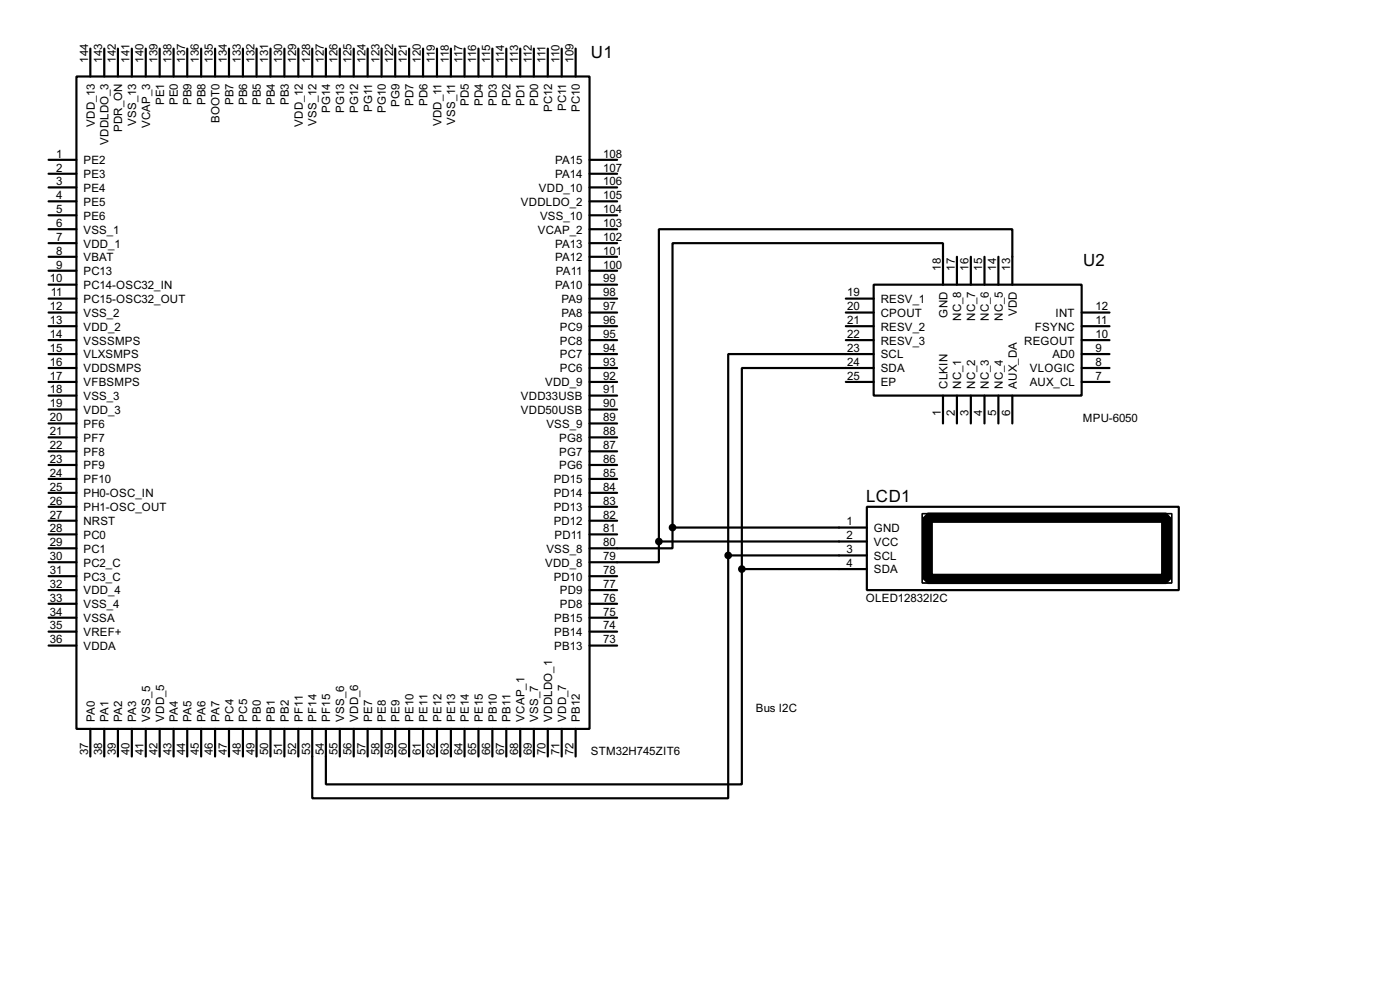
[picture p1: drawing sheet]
<svg xmlns="http://www.w3.org/2000/svg" width="256mm" height="180mm" viewBox="0 0 256 180" stroke-linecap="round" stroke-linejoin="round" font-family="sans-serif">
<g fill="none" stroke="#000" stroke-width=".4">
<path d="M14 14h94v119.4h-94zM16.6 8.9v5.1M19.1 8.9v5.1M21.6 8.9v5.1M24.2 8.9v5.1M26.7 8.9v5.1M29.3 8.9v5.1M31.8 8.9v5.1M34.3 8.9v5.1M36.9 8.9v5.1M39.4 8.9v5.1M42 8.9v5.1"/>
<path d="M44.5 8.9v5.1M47 8.9v5.1M49.6 8.9v5.1M52.1 8.9v5.1M54.7 8.9v5.1M57.2 8.9v5.1M59.7 8.9v5.1M62.3 8.9v5.1M64.8 8.9v5.1M67.4 8.9v5.1M69.9 8.9v5.1M72.4 8.9v5.1"/>
<path d="M75 8.9v5.1M77.5 8.9v5.1M80.1 8.9v5.1M82.6 8.9v5.1M85.1 8.9v5.1M87.7 8.9v5.1M90.2 8.9v5.1M92.8 8.9v5.1M95.3 8.9v5.1M97.8 8.9v5.1M100.4 8.9v5.1M102.9 8.9v5.1"/>
<path d="M105.5 8.9v5.1M8.9 29.3h5.1M8.9 31.8h5.1M8.9 34.3h5.1M8.9 36.9h5.1M8.9 39.4h5.1M108 29.3h5.1M108 31.8h5.1M108 34.3h5.1M108 36.9h5.1M108 39.4h5.1M8.9 42h5.1"/>
<path d="M8.9 44.5h5.1M8.9 47h5.1M8.9 49.6h5.1M8.9 52.1h5.1M8.9 54.7h5.1M8.9 57.2h5.1M8.9 59.7h5.1M108 42h5.1M108 44.5h5.1M108 47h5.1M108 49.6h5.1M108 52.1h5.1"/>
<path d="M108 54.7h5.1M108 57.2h5.1M108 59.7h5.1M155 54.7h5.1M155 57.2h5.1M155 59.7h5.1M160.1 52.1h38.1v20.3h-38.1zM172.8 52.1v-7.6h-49.6v52.1M175.3 47v5.1M177.9 47v5.1M180.4 47v5.1M182.9 47v5.1"/>
<path d="M185.5 52.1v-10.1h-64.8v57.1M198.2 57.2h5.1M198.2 59.7h5.1M8.9 62.3h5.1M8.9 64.8h5.1M8.9 67.4h5.1M8.9 69.9h5.1M8.9 72.4h5.1M8.9 75h5.1M8.9 77.5h5.1M108 62.3h5.1M108 64.8h5.1"/>
<path d="M108 67.4h5.1M108 69.9h5.1M108 72.4h5.1M108 75h5.1M108 77.5h5.1M155 62.3h5.1M155 69.9h5.1M160.1 67.4h-24.2v36.8M160.1 64.8h-26.7v36.9M172.8 72.4v5.1M175.3 72.4v5.1M177.9 72.4v5.1"/>
<path d="M180.4 72.4v5.1M182.9 72.4v5.1M185.5 72.4v5.1M198.2 62.3h5.1M198.2 64.8h5.1M198.2 67.4h5.1M198.2 69.9h5.1M8.9 80.1h5.1M8.9 82.6h5.1M8.9 85.1h5.1M8.9 87.7h5.1M8.9 90.2h5.1"/>
<path d="M8.9 92.8h5.1M8.9 95.3h5.1M8.9 97.8h5.1M108 80.1h5.1M108 82.6h5.1M108 85.1h5.1M108 87.7h5.1M108 90.2h5.1M108 92.8h5.1M108 95.3h5.1M108 97.8h5.1M120.7 99.1v3.8h-12.7"/>
<path d="M120.7 99.1h38.1M123.2 96.6v3.8h-15.2M123.2 96.6h35.6M158.8 92.8h57.2v15.2h-57.2zM8.9 100.4h5.1M8.9 102.9h5.1M8.9 105.5h5.1M8.9 108h5.1M8.9 110.5h5.1M8.9 113.1h5.1M8.9 115.6h5.1M8.9 118.2h5.1"/>
<path d="M108 105.5h5.1M108 108h5.1M108 110.5h5.1M108 113.1h5.1M108 115.6h5.1M108 118.2h5.1M133.4 101.7v44.4h-76.2v-12.7M133.4 101.7h25.4M135.9 104.2v39.4h-76.2v-10.2M135.9 104.2h22.9M16.6 133.4v5.1M19.1 133.4v5.1"/>
<path d="M21.6 133.4v5.1M24.2 133.4v5.1M26.7 133.4v5.1M29.3 133.4v5.1M31.8 133.4v5.1M34.3 133.4v5.1M36.9 133.4v5.1M39.4 133.4v5.1M42 133.4v5.1M44.5 133.4v5.1M47 133.4v5.1M49.6 133.4v5.1"/>
<path d="M52.1 133.4v5.1M54.7 133.4v5.1M62.3 133.4v5.1M64.8 133.4v5.1M67.4 133.4v5.1M69.9 133.4v5.1M72.4 133.4v5.1M75 133.4v5.1M77.5 133.4v5.1M80.1 133.4v5.1M82.6 133.4v5.1M85.1 133.4v5.1"/>
<path d="M87.7 133.4v5.1M90.2 133.4v5.1M92.8 133.4v5.1M95.3 133.4v5.1M97.8 133.4v5.1M100.4 133.4v5.1M102.9 133.4v5.1M105.5 133.4v5.1"/>
</g>
<path d="M169 94h45.7v12.7h-45.7z" fill="none" stroke="#000" stroke-width=".25"/>
<path d="M170 94.8h43.7v11.2h-43.7z" fill="none" stroke="#000" stroke-width="1.9"/>
<g fill="#000" stroke="#000" stroke-width=".4">
<circle cx="120.7" cy="99.1" r=".5"/>
<circle cx="123.2" cy="96.6" r=".5"/>
<circle cx="133.4" cy="101.7" r=".5"/>
<circle cx="135.9" cy="104.2" r=".5"/>
</g>
<g font-size="3.5">
<text x="108.3" y="10.6">U1</text>
<text x="198.4" y="48.7">U2</text>
<text x="158.7" y="92">LCD1</text>
</g>
<g font-size="2.4">
<text x="16.2" y="11.4" transform="rotate(-90 16.2 11.4)">144</text>
<text x="18.7" y="11.5" transform="rotate(-90 18.7 11.5)">143</text>
<text x="21.2" y="11.5" transform="rotate(-90 21.2 11.5)">142</text>
<text x="23.8" y="11.5" transform="rotate(-90 23.8 11.5)">141</text>
<text x="26.3" y="11.5" transform="rotate(-90 26.3 11.5)">140</text>
<text x="28.9" y="11.5" transform="rotate(-90 28.9 11.5)">139</text>
<text x="31.4" y="11.5" transform="rotate(-90 31.4 11.5)">138</text>
<text x="33.9" y="11.5" transform="rotate(-90 33.9 11.5)">137</text>
<text x="36.5" y="11.5" transform="rotate(-90 36.5 11.5)">136</text>
<text x="39" y="11.5" transform="rotate(-90 39 11.5)">135</text>
<text x="41.6" y="11.4" transform="rotate(-90 41.6 11.4)">134</text>
<text x="44.1" y="11.5" transform="rotate(-90 44.1 11.5)">133</text>
<text x="46.6" y="11.5" transform="rotate(-90 46.6 11.5)">132</text>
<text x="49.2" y="11.5" transform="rotate(-90 49.2 11.5)">131</text>
<text x="51.7" y="11.4" transform="rotate(-90 51.7 11.4)">130</text>
<text x="54.3" y="11.5" transform="rotate(-90 54.3 11.5)">129</text>
<text x="56.8" y="11.4" transform="rotate(-90 56.8 11.4)">128</text>
<text x="59.3" y="11.5" transform="rotate(-90 59.3 11.5)">127</text>
<text x="61.9" y="11.5" transform="rotate(-90 61.9 11.5)">126</text>
<text x="64.4" y="11.4" transform="rotate(-90 64.4 11.4)">125</text>
<text x="67" y="11.5" transform="rotate(-90 67 11.5)">124</text>
<text x="69.5" y="11.5" transform="rotate(-90 69.5 11.5)">123</text>
<text x="72" y="11.5" transform="rotate(-90 72 11.5)">122</text>
<text x="74.6" y="11.5" transform="rotate(-90 74.6 11.5)">121</text>
<text x="77.1" y="11.4" transform="rotate(-90 77.1 11.4)">120</text>
<text x="79.7" y="11.5" transform="rotate(-90 79.7 11.5)">119</text>
<text x="82.2" y="11.4" transform="rotate(-90 82.2 11.4)">118</text>
<text x="84.7" y="11.5" transform="rotate(-90 84.7 11.5)">117</text>
<text x="87.3" y="11.5" transform="rotate(-90 87.3 11.5)">116</text>
<text x="89.8" y="11.4" transform="rotate(-90 89.8 11.4)">115</text>
<text x="92.4" y="11.5" transform="rotate(-90 92.4 11.5)">114</text>
<text x="94.9" y="11.5" transform="rotate(-90 94.9 11.5)">113</text>
<text x="97.4" y="11.5" transform="rotate(-90 97.4 11.5)">112</text>
<text x="100" y="11.5" transform="rotate(-90 100 11.5)">111</text>
<text x="102.5" y="11.5" transform="rotate(-90 102.5 11.5)">110</text>
<text x="105.1" y="11.5" transform="rotate(-90 105.1 11.5)">109</text>
<text x="17.4" y="23.2" transform="rotate(-90 17.4 23.2)">VDD_13</text>
<text x="25" y="23" transform="rotate(-90 25 23)">VSS_13</text>
<text x="27.5" y="23.4" transform="rotate(-90 27.5 23.4)">VCAP_3</text>
<text x="30.1" y="19.3" transform="rotate(-90 30.1 19.3)">PE1</text>
<text x="32.6" y="19.3" transform="rotate(-90 32.6 19.3)">PE0</text>
<text x="35.1" y="19.3" transform="rotate(-90 35.1 19.3)">PB9</text>
<text x="37.7" y="19.3" transform="rotate(-90 37.7 19.3)">PB8</text>
<text x="40.2" y="22.6" transform="rotate(-90 40.2 22.6)">BOOT0</text>
<text x="42.8" y="19.3" transform="rotate(-90 42.8 19.3)">PB7</text>
<text x="45.3" y="19.3" transform="rotate(-90 45.3 19.3)">PB6</text>
<text x="47.8" y="19.3" transform="rotate(-90 47.8 19.3)">PB5</text>
<text x="50.4" y="19.3" transform="rotate(-90 50.4 19.3)">PB4</text>
<text x="52.9" y="19.3" transform="rotate(-90 52.9 19.3)">PB3</text>
<text x="55.5" y="23.2" transform="rotate(-90 55.5 23.2)">VDD_12</text>
<text x="58" y="23" transform="rotate(-90 58 23)">VSS_12</text>
<text x="60.5" y="20.7" transform="rotate(-90 60.5 20.7)">PG14</text>
<text x="63.1" y="20.7" transform="rotate(-90 63.1 20.7)">PG13</text>
<text x="65.6" y="20.7" transform="rotate(-90 65.6 20.7)">PG12</text>
<text x="68.2" y="20.5" transform="rotate(-90 68.2 20.5)">PG11</text>
<text x="70.7" y="20.7" transform="rotate(-90 70.7 20.7)">PG10</text>
<text x="73.2" y="19.5" transform="rotate(-90 73.2 19.5)">PG9</text>
<text x="75.8" y="19.4" transform="rotate(-90 75.8 19.4)">PD7</text>
<text x="78.3" y="19.4" transform="rotate(-90 78.3 19.4)">PD6</text>
<text x="80.9" y="23.1" transform="rotate(-90 80.9 23.1)">VDD_11</text>
<text x="83.4" y="22.9" transform="rotate(-90 83.4 22.9)">VSS_11</text>
<text x="85.9" y="19.4" transform="rotate(-90 85.9 19.4)">PD5</text>
<text x="88.5" y="19.4" transform="rotate(-90 88.5 19.4)">PD4</text>
<text x="91" y="19.4" transform="rotate(-90 91 19.4)">PD3</text>
<text x="93.6" y="19.4" transform="rotate(-90 93.6 19.4)">PD2</text>
<text x="96.1" y="19.4" transform="rotate(-90 96.1 19.4)">PD1</text>
<text x="98.6" y="19.4" transform="rotate(-90 98.6 19.4)">PD0</text>
<text x="101.2" y="20.5" transform="rotate(-90 101.2 20.5)">PC12</text>
<text x="103.7" y="20.4" transform="rotate(-90 103.7 20.4)">PC11</text>
<text x="106.3" y="20.5" transform="rotate(-90 106.3 20.5)">PC10</text>
<text x="10.3" y="28.9">1</text>
<text x="19.9" y="26.5" transform="rotate(-90 19.9 26.5)">VDDLDO_3</text>
<text x="22.4" y="24.2" transform="rotate(-90 22.4 24.2)">PDR_ON</text>
<text x="110.5" y="28.9">108</text>
<text x="10.3" y="31.4">2</text>
<text x="10.3" y="33.9">3</text>
<text x="15.3" y="30">PE2</text>
<text x="15.3" y="32.6">PE3</text>
<text x="15.3" y="35.1">PE4</text>
<text x="98.7" y="35.1">VDD_10</text>
<text x="101.7" y="30">PA15</text>
<text x="101.7" y="32.6">PA14</text>
<text x="110.5" y="31.4">107</text>
<text x="110.5" y="33.9">106</text>
<text x="10.3" y="36.5">4</text>
<text x="10.3" y="39">5</text>
<text x="10.3" y="41.6">6</text>
<text x="15.3" y="37.7">PE5</text>
<text x="15.3" y="40.2">PE6</text>
<text x="95.4" y="37.7">VDDLDO_2</text>
<text x="98.9" y="40.2">VSS_10</text>
<text x="110.5" y="36.5">105</text>
<text x="110.5" y="39">104</text>
<text x="110.5" y="41.6">103</text>
<text x="10.3" y="44.1">7</text>
<text x="10.3" y="46.6">8</text>
<text x="15.3" y="42.7">VSS_1</text>
<text x="15.3" y="45.3">VDD_1</text>
<text x="15.3" y="47.8">VBAT</text>
<text x="98.5" y="42.7">VCAP_2</text>
<text x="101.7" y="45.3">PA13</text>
<text x="101.7" y="47.8">PA12</text>
<text x="110.5" y="44.1">102</text>
<text x="110.5" y="46.6">101</text>
<text x="9.2" y="51.7">10</text>
<text x="10.3" y="49.2">9</text>
<text x="15.3" y="50.4">PC13</text>
<text x="15.3" y="52.9">PC14-OSC32_IN</text>
<text x="101.7" y="52.9">PA10</text>
<text x="101.8" y="50.4">PA11</text>
<text x="110.5" y="49.2">100</text>
<text x="110.5" y="51.7">99</text>
<text x="172.4" y="49.6" transform="rotate(-90 172.4 49.6)">18</text>
<text x="174.9" y="49.6" transform="rotate(-90 174.9 49.6)">17</text>
<text x="177.5" y="49.6" transform="rotate(-90 177.5 49.6)">16</text>
<text x="180" y="49.6" transform="rotate(-90 180 49.6)">15</text>
<text x="182.5" y="49.5" transform="rotate(-90 182.5 49.5)">14</text>
<text x="185.1" y="49.6" transform="rotate(-90 185.1 49.6)">13</text>
<text x="9.2" y="56.8">12</text>
<text x="9.2" y="59.3">13</text>
<text x="9.3" y="54.3">11</text>
<text x="15.3" y="55.4">PC15-OSC32_OUT</text>
<text x="15.3" y="58">VSS_2</text>
<text x="102.8" y="55.4">PA9</text>
<text x="102.8" y="58">PA8</text>
<text x="110.5" y="54.3">98</text>
<text x="110.5" y="56.8">97</text>
<text x="110.5" y="59.3">96</text>
<text x="155.2" y="54.3">19</text>
<text x="155.2" y="56.8">20</text>
<text x="155.2" y="59.3">21</text>
<text x="161.3" y="55.4">RESV_1</text>
<text x="161.3" y="58">CPOUT</text>
<text x="173.6" y="58.1" transform="rotate(-90 173.6 58.1)">GND</text>
<text x="176.1" y="58.7" transform="rotate(-90 176.1 58.7)">NC_8</text>
<text x="178.7" y="58.7" transform="rotate(-90 178.7 58.7)">NC_7</text>
<text x="181.2" y="58.7" transform="rotate(-90 181.2 58.7)">NC_6</text>
<text x="183.7" y="58.7" transform="rotate(-90 183.7 58.7)">NC_5</text>
<text x="186.3" y="57.9" transform="rotate(-90 186.3 57.9)">VDD</text>
<text x="193.4" y="58">INT</text>
<text x="200.7" y="59.3">11</text>
<text x="200.7" y="56.8">12</text>
<text x="9.2" y="61.9">14</text>
<text x="9.2" y="64.4">15</text>
<text x="15.3" y="60.5">VDD_2</text>
<text x="15.3" y="63.1">VSSSMPS</text>
<text x="15.3" y="65.6">VLXSMPS</text>
<text x="102.6" y="60.5">PC9</text>
<text x="102.6" y="63.1">PC8</text>
<text x="102.6" y="65.6">PC7</text>
<text x="110.5" y="61.9">95</text>
<text x="110.5" y="64.4">94</text>
<text x="155.2" y="61.9">22</text>
<text x="155.2" y="64.4">23</text>
<text x="161.3" y="60.5">RESV_2</text>
<text x="161.3" y="63.1">RESV_3</text>
<text x="161.3" y="65.6">SCL</text>
<text x="187.6" y="63.1">REGOUT</text>
<text x="189.6" y="60.5">FSYNC</text>
<text x="192.8" y="65.6">AD0</text>
<text x="200.7" y="64.4">9</text>
<text x="200.7" y="61.9">10</text>
<text x="9.2" y="67">16</text>
<text x="9.2" y="69.5">17</text>
<text x="9.2" y="72">18</text>
<text x="15.3" y="68.1">VDDSMPS</text>
<text x="15.3" y="70.7">VFBSMPS</text>
<text x="99.9" y="70.7">VDD_9</text>
<text x="102.6" y="68.1">PC6</text>
<text x="110.5" y="67">93</text>
<text x="110.5" y="69.5">92</text>
<text x="110.5" y="72">91</text>
<text x="155.2" y="67">24</text>
<text x="155.2" y="69.5">25</text>
<text x="161.3" y="68.1">SDA</text>
<text x="161.3" y="70.7">EP</text>
<text x="173.6" y="71.1" transform="rotate(-90 173.6 71.1)">CLKIN</text>
<text x="176.1" y="71.1" transform="rotate(-90 176.1 71.1)">NC_1</text>
<text x="178.7" y="71.1" transform="rotate(-90 178.7 71.1)">NC_2</text>
<text x="181.2" y="71.1" transform="rotate(-90 181.2 71.1)">NC_3</text>
<text x="183.7" y="71.1" transform="rotate(-90 183.7 71.1)">NC_4</text>
<text x="186.3" y="71.1" transform="rotate(-90 186.3 71.1)">AUX_DA</text>
<text x="188.6" y="70.7">AUX_CL</text>
<text x="188.7" y="68.1">VLOGIC</text>
<text x="200.7" y="69.5">7</text>
<text x="200.7" y="67">8</text>
<text x="9.2" y="74.6">19</text>
<text x="9.2" y="77.1">20</text>
<text x="15.3" y="73.2">VSS_3</text>
<text x="15.3" y="75.8">VDD_3</text>
<text x="95.4" y="73.2">VDD33USB</text>
<text x="95.4" y="75.8">VDD50USB</text>
<text x="110.5" y="74.6">90</text>
<text x="110.5" y="77.1">89</text>
<text x="172.4" y="76.1" transform="rotate(-90 172.4 76.1)">1</text>
<text x="174.9" y="76.1" transform="rotate(-90 174.9 76.1)">2</text>
<text x="177.5" y="76.1" transform="rotate(-90 177.5 76.1)">3</text>
<text x="180" y="76.1" transform="rotate(-90 180 76.1)">4</text>
<text x="182.5" y="76.1" transform="rotate(-90 182.5 76.1)">5</text>
<text x="185.1" y="76.1" transform="rotate(-90 185.1 76.1)">6</text>
<text x="198.4" y="77.2">MPU-6050</text>
<text x="9.2" y="79.7">21</text>
<text x="9.2" y="82.2">22</text>
<text x="15.3" y="78.3">PF6</text>
<text x="15.3" y="80.8">PF7</text>
<text x="15.3" y="83.4">PF8</text>
<text x="100.1" y="78.3">VSS_9</text>
<text x="102.4" y="80.8">PG8</text>
<text x="102.4" y="83.4">PG7</text>
<text x="110.5" y="79.7">88</text>
<text x="110.5" y="82.2">87</text>
<text x="9.2" y="84.7">23</text>
<text x="9.2" y="87.3">24</text>
<text x="9.2" y="89.8">25</text>
<text x="15.3" y="85.9">PF9</text>
<text x="15.3" y="88.5">PF10</text>
<text x="101.4" y="88.5">PD15</text>
<text x="102.4" y="85.9">PG6</text>
<text x="110.5" y="84.7">86</text>
<text x="110.5" y="87.3">85</text>
<text x="110.5" y="89.8">84</text>
<text x="9.2" y="92.4">26</text>
<text x="9.2" y="94.9">27</text>
<text x="15.3" y="91">PH0-OSC_IN</text>
<text x="15.3" y="93.6">PH1-OSC_OUT</text>
<text x="101.4" y="91">PD14</text>
<text x="101.4" y="93.6">PD13</text>
<text x="110.5" y="92.4">83</text>
<text x="110.5" y="94.9">82</text>
<text x="9.2" y="97.4">28</text>
<text x="9.2" y="100">29</text>
<text x="15.3" y="96.1">NRST</text>
<text x="15.3" y="98.6">PC0</text>
<text x="15.3" y="101.2">PC1</text>
<text x="100.1" y="101.2">VSS_8</text>
<text x="101.4" y="96.1">PD12</text>
<text x="101.6" y="98.6">PD11</text>
<text x="110.5" y="97.4">81</text>
<text x="110.5" y="100">80</text>
<text x="155.1" y="96.2">1</text>
<text x="155.1" y="98.7">2</text>
<text x="155.1" y="101.2">3</text>
<text x="160.1" y="97.4">GND</text>
<text x="160.1" y="99.9">VCC</text>
<text x="9.2" y="102.5">30</text>
<text x="9.2" y="105.1">31</text>
<text x="9.2" y="107.6">32</text>
<text x="15.3" y="103.7">PC2_C</text>
<text x="15.3" y="106.3">PC3_C</text>
<text x="99.9" y="103.7">VDD_8</text>
<text x="101.4" y="106.3">PD10</text>
<text x="110.5" y="102.5">79</text>
<text x="110.5" y="105.1">78</text>
<text x="110.5" y="107.6">77</text>
<text x="155.1" y="103.8">4</text>
<text x="160.1" y="102.5">SCL</text>
<text x="160.1" y="105">SDA</text>
<text x="9.2" y="110.1">33</text>
<text x="9.2" y="112.7">34</text>
<text x="15.3" y="108.8">VDD_4</text>
<text x="15.3" y="111.3">VSS_4</text>
<text x="15.3" y="113.9">VSSA</text>
<text x="101.5" y="113.9">PB15</text>
<text x="102.6" y="108.8">PD9</text>
<text x="102.6" y="111.3">PD8</text>
<text x="110.5" y="110.1">76</text>
<text x="110.5" y="112.7">75</text>
<text x="158.6" y="110.2">OLED12832I2C</text>
<text x="9.2" y="115.2">35</text>
<text x="9.2" y="117.8">36</text>
<text x="15.3" y="116.4">VREF+</text>
<text x="15.3" y="119">VDDA</text>
<text x="101.5" y="116.4">PB14</text>
<text x="101.5" y="119">PB13</text>
<text x="110.5" y="115.2">74</text>
<text x="110.5" y="117.8">73</text>
<text x="138.5" y="130.3">Bus I2C</text>
<text x="17.4" y="132.1" transform="rotate(-90 17.4 132.1)">PA0</text>
<text x="19.9" y="132.1" transform="rotate(-90 19.9 132.1)">PA1</text>
<text x="22.4" y="132.1" transform="rotate(-90 22.4 132.1)">PA2</text>
<text x="25" y="132.1" transform="rotate(-90 25 132.1)">PA3</text>
<text x="27.5" y="132.1" transform="rotate(-90 27.5 132.1)">VSS_5</text>
<text x="30.1" y="132.1" transform="rotate(-90 30.1 132.1)">VDD_5</text>
<text x="32.6" y="132.1" transform="rotate(-90 32.6 132.1)">PA4</text>
<text x="35.1" y="132.1" transform="rotate(-90 35.1 132.1)">PA5</text>
<text x="37.7" y="132.1" transform="rotate(-90 37.7 132.1)">PA6</text>
<text x="40.2" y="132.1" transform="rotate(-90 40.2 132.1)">PA7</text>
<text x="42.8" y="132.1" transform="rotate(-90 42.8 132.1)">PC4</text>
<text x="45.3" y="132.1" transform="rotate(-90 45.3 132.1)">PC5</text>
<text x="47.8" y="132.1" transform="rotate(-90 47.8 132.1)">PB0</text>
<text x="50.4" y="132.1" transform="rotate(-90 50.4 132.1)">PB1</text>
<text x="52.9" y="132.1" transform="rotate(-90 52.9 132.1)">PB2</text>
<text x="55.5" y="132.1" transform="rotate(-90 55.5 132.1)">PF11</text>
<text x="58" y="132.1" transform="rotate(-90 58 132.1)">PF14</text>
<text x="60.5" y="132.1" transform="rotate(-90 60.5 132.1)">PF15</text>
<text x="63.1" y="132.1" transform="rotate(-90 63.1 132.1)">VSS_6</text>
<text x="65.6" y="132.1" transform="rotate(-90 65.6 132.1)">VDD_6</text>
<text x="68.2" y="132.1" transform="rotate(-90 68.2 132.1)">PE7</text>
<text x="70.7" y="132.1" transform="rotate(-90 70.7 132.1)">PE8</text>
<text x="73.2" y="132.1" transform="rotate(-90 73.2 132.1)">PE9</text>
<text x="75.8" y="132.1" transform="rotate(-90 75.8 132.1)">PE10</text>
<text x="78.3" y="132.1" transform="rotate(-90 78.3 132.1)">PE11</text>
<text x="80.9" y="132.1" transform="rotate(-90 80.9 132.1)">PE12</text>
<text x="83.4" y="132.1" transform="rotate(-90 83.4 132.1)">PE13</text>
<text x="85.9" y="132.1" transform="rotate(-90 85.9 132.1)">PE14</text>
<text x="88.5" y="132.1" transform="rotate(-90 88.5 132.1)">PE15</text>
<text x="91" y="132.1" transform="rotate(-90 91 132.1)">PB10</text>
<text x="93.6" y="132.1" transform="rotate(-90 93.6 132.1)">PB11</text>
<text x="96.1" y="132.1" transform="rotate(-90 96.1 132.1)">VCAP_1</text>
<text x="98.6" y="132.1" transform="rotate(-90 98.6 132.1)">VSS_7</text>
<text x="101.2" y="132.1" transform="rotate(-90 101.2 132.1)">VDDLDO_1</text>
<text x="103.7" y="132.1" transform="rotate(-90 103.7 132.1)">VDD_7</text>
<text x="106.3" y="132.1" transform="rotate(-90 106.3 132.1)">PB12</text>
<text x="16.2" y="138.2" transform="rotate(-90 16.2 138.2)">37</text>
<text x="18.7" y="138.2" transform="rotate(-90 18.7 138.2)">38</text>
<text x="21.2" y="138.2" transform="rotate(-90 21.2 138.2)">39</text>
<text x="23.8" y="138.2" transform="rotate(-90 23.8 138.2)">40</text>
<text x="26.3" y="138.2" transform="rotate(-90 26.3 138.2)">41</text>
<text x="28.9" y="138.2" transform="rotate(-90 28.9 138.2)">42</text>
<text x="31.4" y="138.2" transform="rotate(-90 31.4 138.2)">43</text>
<text x="33.9" y="138.2" transform="rotate(-90 33.9 138.2)">44</text>
<text x="36.5" y="138.2" transform="rotate(-90 36.5 138.2)">45</text>
<text x="39" y="138.2" transform="rotate(-90 39 138.2)">46</text>
<text x="41.6" y="138.2" transform="rotate(-90 41.6 138.2)">47</text>
<text x="44.1" y="138.2" transform="rotate(-90 44.1 138.2)">48</text>
<text x="46.6" y="138.2" transform="rotate(-90 46.6 138.2)">49</text>
<text x="49.1" y="138.2" transform="rotate(-90 49.1 138.2)">50</text>
<text x="51.7" y="138.2" transform="rotate(-90 51.7 138.2)">51</text>
<text x="54.2" y="138.2" transform="rotate(-90 54.2 138.2)">52</text>
<text x="56.8" y="138.2" transform="rotate(-90 56.8 138.2)">53</text>
<text x="59.3" y="138.2" transform="rotate(-90 59.3 138.2)">54</text>
<text x="61.9" y="138.2" transform="rotate(-90 61.9 138.2)">55</text>
<text x="64.4" y="138.2" transform="rotate(-90 64.4 138.2)">56</text>
<text x="66.9" y="138.2" transform="rotate(-90 66.9 138.2)">57</text>
<text x="69.5" y="138.2" transform="rotate(-90 69.5 138.2)">58</text>
<text x="72" y="138.2" transform="rotate(-90 72 138.2)">59</text>
<text x="74.6" y="138.2" transform="rotate(-90 74.6 138.2)">60</text>
<text x="77.1" y="138.2" transform="rotate(-90 77.1 138.2)">61</text>
<text x="79.7" y="138.2" transform="rotate(-90 79.7 138.2)">62</text>
<text x="82.2" y="138.2" transform="rotate(-90 82.2 138.2)">63</text>
<text x="84.7" y="138.2" transform="rotate(-90 84.7 138.2)">64</text>
<text x="87.3" y="138.2" transform="rotate(-90 87.3 138.2)">65</text>
<text x="89.8" y="138.2" transform="rotate(-90 89.8 138.2)">66</text>
<text x="92.4" y="138.2" transform="rotate(-90 92.4 138.2)">67</text>
<text x="94.9" y="138.2" transform="rotate(-90 94.9 138.2)">68</text>
<text x="97.4" y="138.2" transform="rotate(-90 97.4 138.2)">69</text>
<text x="100" y="138.2" transform="rotate(-90 100 138.2)">70</text>
<text x="102.5" y="138.2" transform="rotate(-90 102.5 138.2)">71</text>
<text x="105.1" y="138.2" transform="rotate(-90 105.1 138.2)">72</text>
<text x="108.2" y="138.1">STM32H745ZIT6</text>
</g>
</svg>
